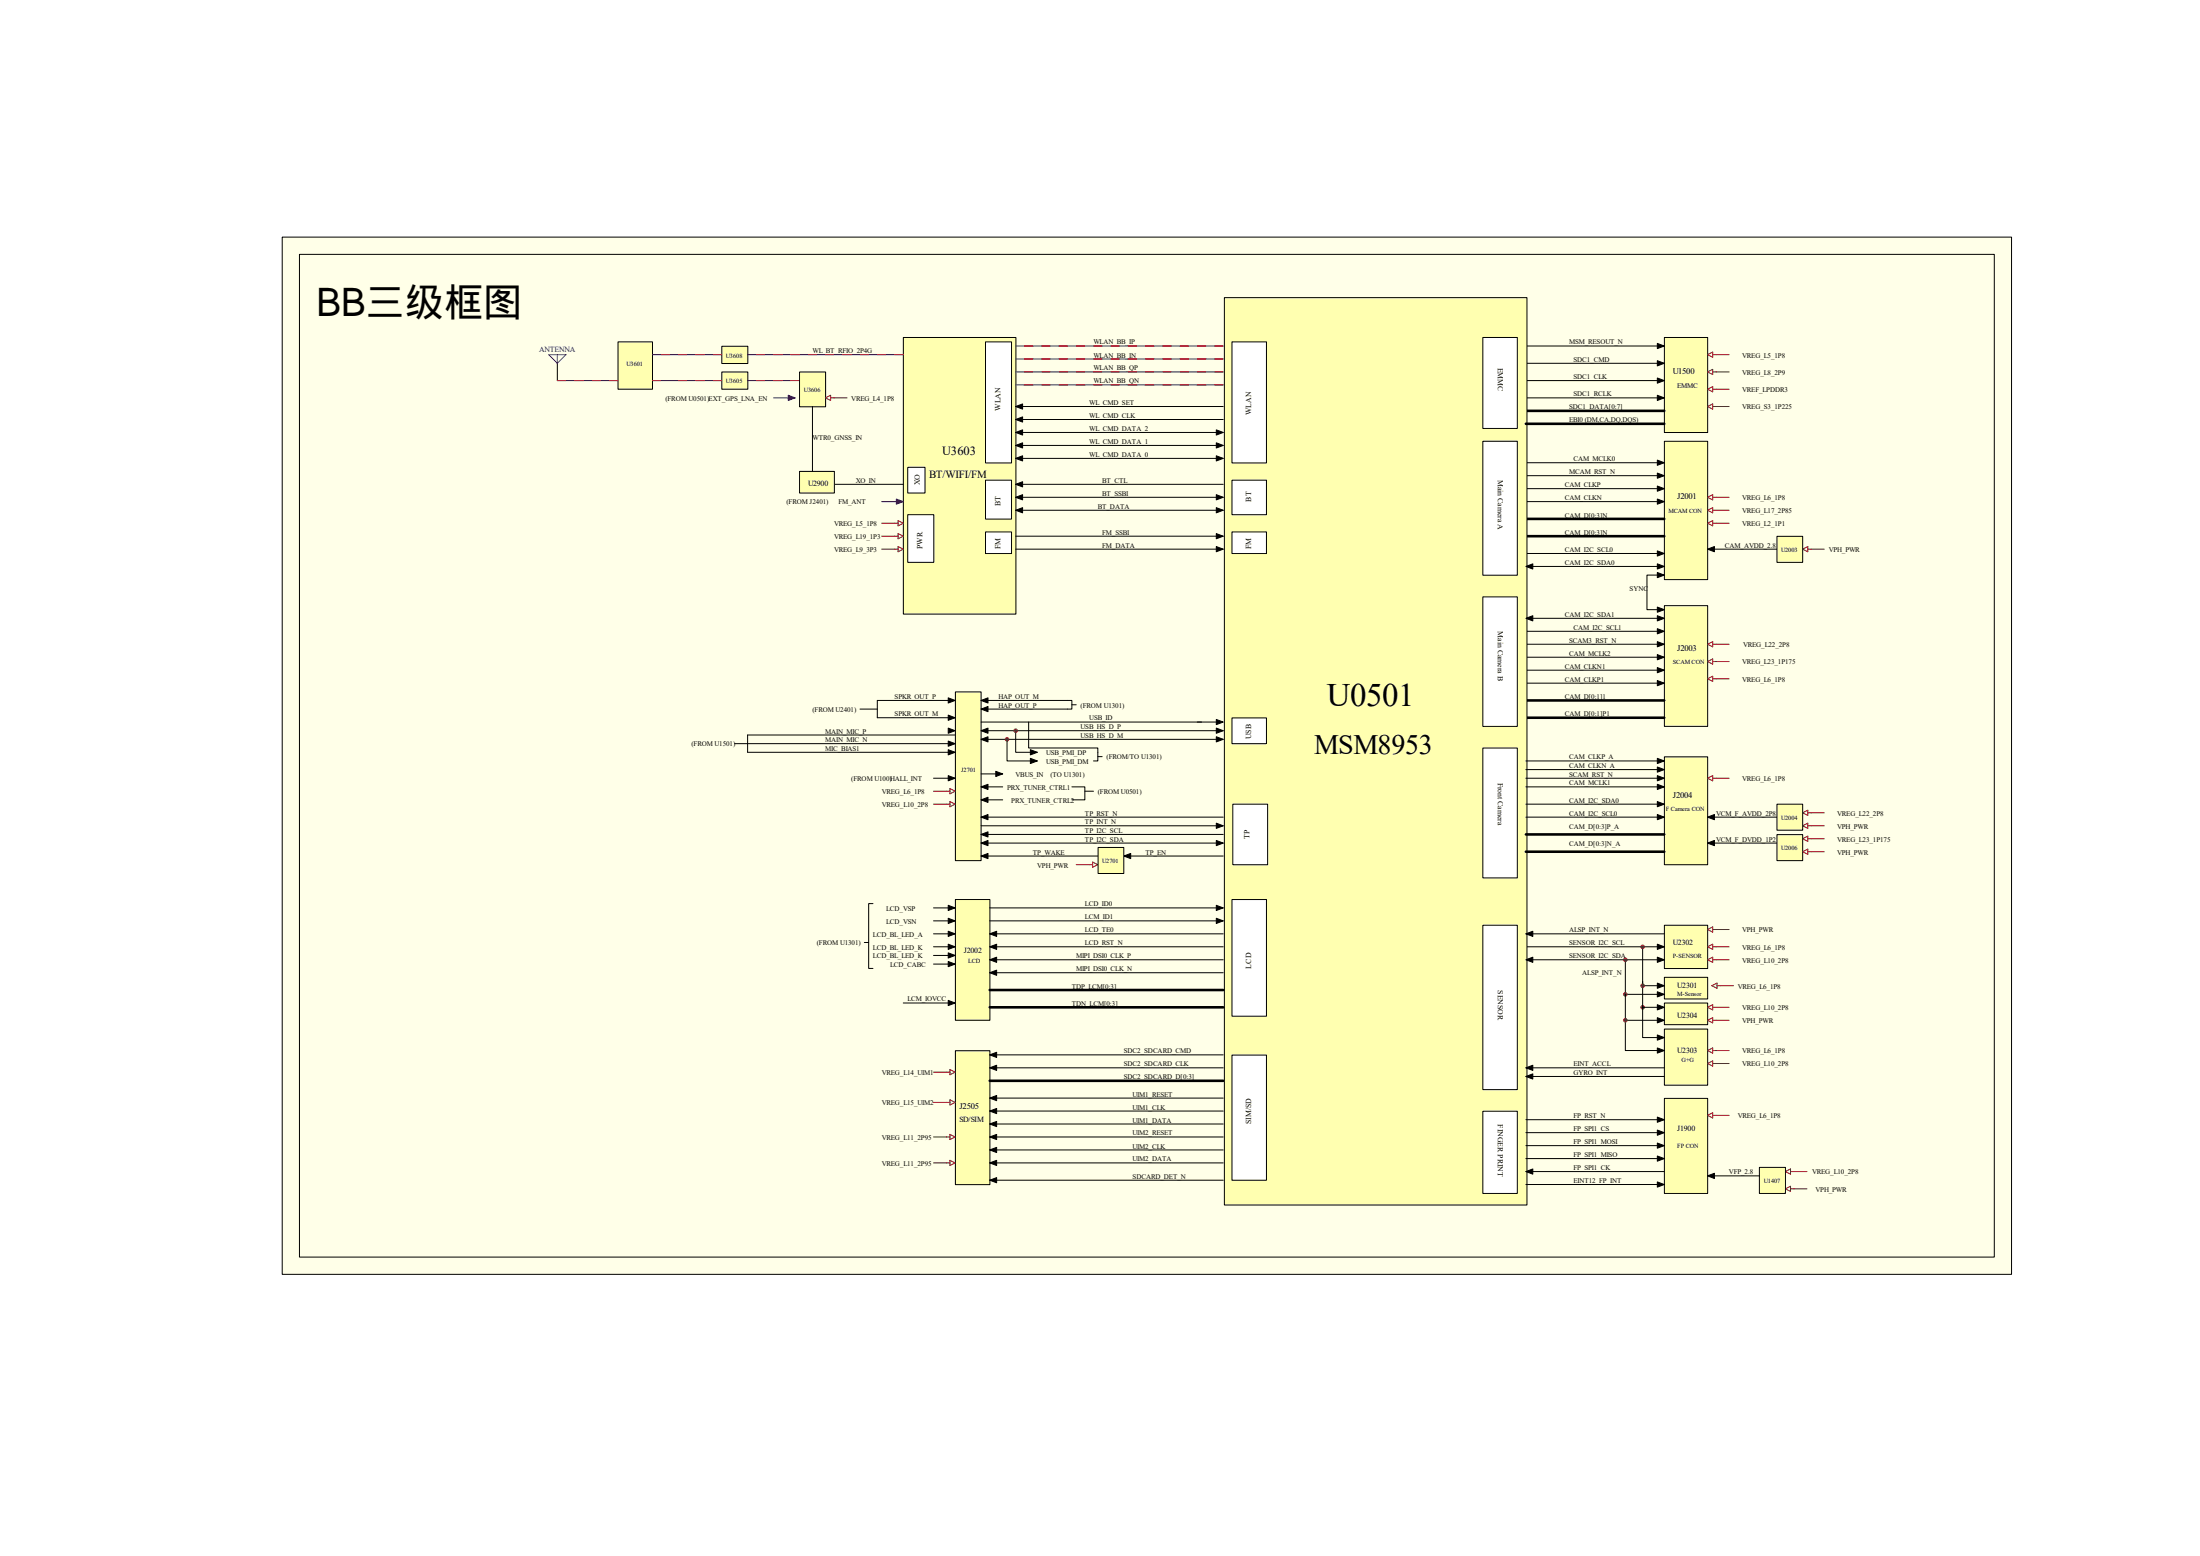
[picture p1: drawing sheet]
<svg xmlns="http://www.w3.org/2000/svg" width="297mm" height="210mm" viewBox="0 0 297 210" stroke-linecap="round" stroke-linejoin="round" font-family="sans-serif">
<path d="M38.1 32h233.5v140h-233.5z" fill="#ffffe8"/>
<path d="M38.1 32h233.5v140h-233.5zM40.4 34.3h228.8v135.4h-228.8zM75.2 49v2.4" fill="none" stroke="#000" stroke-width=".14"/>
<path d="M74.1 47.9h2.3l-1.2 1.1zM75.2 47.9v1.1" fill="none" stroke="#00f" stroke-width=".14"/>
<path d="M75.2 51.4h8.2M88.1 51.4h9.3" fill="none" stroke="#0000bf" stroke-width=".14"/>
<path d="M97.5 50.2h3.5v2.3h-3.5z" fill="#ffffb0"/>
<path d="M97.4 50.2h3.6v2.3h-3.6z" fill="none" stroke="#000" stroke-width=".14"/>
<path d="M100.9 51.4h5.9M119 67.7h2.9" fill="none" stroke="#0000bf" stroke-width=".14"/>
<path d="M122 45.6h15.2v37.3h-15.2z" fill="#ffffb0"/>
<path d="M122 45.6h15.2v37.3h-15.2zM137.1 54.9h28M137.1 56.6h28M137.1 58.4h28M137.1 60.1h28M137.1 61.9h28M137.1 65.4h28M137.1 67.1h28M137.1 68.9h28M137.1 72.4h28M137.1 74.1h28" fill="none" stroke="#000" stroke-width=".14"/>
<path d="M137.1 46.7h28M137.1 48.5h28M137.1 50.2h28M137.1 52h28" fill="none" stroke="#0000bf" stroke-width=".14"/>
<path d="M119 74.1h2.2M119 72.4h2.2M121.2 73.8l.7 .3-.7 .4zM121.2 72l.7 .4-.7 .3z" fill="none" stroke="#800000" stroke-width=".14"/>
<path d="M224.7 45.6h5.8v12.8h-5.8z" fill="#ffffb0"/>
<path d="M206 46.7h18.7M206 49h18.7M206 51.4h18.7M206 53.7h18.7M224.7 45.6h5.8v12.8h-5.8z" fill="none" stroke="#000" stroke-width=".14"/>
<path d="M206 55.5h18.7" fill="none" stroke="#000" stroke-width=".35"/>
<path d="M230.5 47.9l.7-.4v.7zM230.5 50.2l.7-.3v.7zM231.2 47.9h2.2M231.2 50.2h2.2" fill="none" stroke="#800000" stroke-width=".14"/>
<path d="M224.7 59.6h5.8v18.6h-5.8z" fill="#ffffb0"/>
<path d="M224.7 59.6h5.8v18.6h-5.8zM206 62.5h18.7M206 64.2h18.7M206 66h18.7M206 67.7h18.7M206 74.7h18.7M206 76.5h18.7" fill="none" stroke="#000" stroke-width=".14"/>
<path d="M206 70h18.7M206 72.4h18.7" fill="none" stroke="#000" stroke-width=".35"/>
<path d="M230.5 67.1l.7-.3v.7zM230.5 68.9l.7-.4v.7zM230.5 70.6l.7-.3v.7zM231.2 67.1h2.2M231.2 68.9h2.2M231.2 70.6h2.2" fill="none" stroke="#800000" stroke-width=".14"/>
<path d="M224.7 81.8h5.8v16.2h-5.8z" fill="#ffffb0"/>
<path d="M206 83.5h18.7M206 85.2h18.1M206 87h18.7M206 88.7h18.7M206 90.5h18.7M206 92.2h18.7M224.7 81.7h5.8v16.3h-5.8z" fill="none" stroke="#000" stroke-width=".14"/>
<path d="M206 94.5h18.7M206 96.9h18.7" fill="none" stroke="#000" stroke-width=".35"/>
<path d="M230.5 87l.7-.4v.7zM230.5 89.3l.7-.4v.7zM230.5 91.6l.7-.3v.7zM231.2 87h2.2M231.2 89.3h2.2M231.2 91.6h2.2" fill="none" stroke="#800000" stroke-width=".14"/>
<path d="M129 141.9h4.6v18h-4.6z" fill="#ffffb0"/>
<path d="M129 141.8h4.6v18.1h-4.6zM133.6 142.4h31.5M133.6 144.1h31.5M133.6 148.2h31.5M133.6 150h31.5M133.6 151.7h31.5M133.6 153.5h31.5M133.6 155.2h31.5M133.6 157h31.5" fill="none" stroke="#000" stroke-width=".14"/>
<path d="M133.6 145.9h31.5" fill="none" stroke="#000" stroke-width=".35"/>
<path d="M224.7 124.9h5.8v5.8h-5.8z" fill="#ffffb0"/>
<path d="M206 127.8h18.7M206 129.5h18.7M224.7 124.9h5.8v5.8h-5.8z" fill="none" stroke="#000" stroke-width=".14"/>
<path d="M224.7 132h5.8v2.8h-5.8z" fill="#ffffb0"/>
<path d="M219.4 129.5v4.7h5.3M221.8 127.8v5.2h2.9M224.7 131.9h5.8v2.9h-5.8z" fill="none" stroke="#000" stroke-width=".14"/>
<path d="M231.1 133l.7-.3v.7zM231.8 133h.5" fill="none" stroke="#800000" stroke-width=".14"/>
<g fill="#800000" stroke="#800000" stroke-width=".14">
<circle cx="221.8" cy="136" r=".23"/>
<circle cx="219.4" cy="129.5" r=".23"/>
<circle cx="221.8" cy="127.8" r=".23"/>
<circle cx="219.4" cy="134.2" r=".23"/>
</g>
<path d="M224.7 138.9h5.8v7.6h-5.8z" fill="#ffffb0"/>
<path d="M219.4 134.2v7.6h5.3M221.8 132.5v7.5h2.9M224.7 138.9h5.8v7.6h-5.8z" fill="none" stroke="#000" stroke-width=".14"/>
<path d="M232.3 133h1.7M230.5 141.8l.7-.4v.7zM230.5 143.5l.7-.3v.7zM231.2 141.8h2.2M231.2 143.5h2.2" fill="none" stroke="#800000" stroke-width=".14"/>
<path d="M165.3 40.2h40.8v122.4h-40.8z" fill="#ffffb0"/>
<path d="M165.3 40.2h40.8v122.4h-40.8z" fill="none" stroke="#000" stroke-width=".14"/>
<g fill="none" stroke="#f00" stroke-width=".14">
<path d="M75.2 51.4h1.2M77.6 51.4h1.1M79.9 51.4h1.2M91.6 51.4h1.2M93.9 51.4h1.2M96.3 51.4h1.1M102.1 51.4h1.2M104.4 51.4h1.2M106.8 51.4h1.1M109.1 51.4h1.2M138.3 46.7h1.2M138.3 48.5h1.2"/>
<path d="M138.3 50.2h1.2M138.3 52h1.2M140.6 46.7h1.2M140.6 48.5h1.2M140.6 50.2h1.2M140.6 52h1.2M143 46.7h1.1M143 48.5h1.1M143 50.2h1.1M143 52h1.1M145.3 46.7h1.2M145.3 48.5h1.2"/>
<path d="M145.3 50.2h1.2M145.3 52h1.2M147.6 46.7h1.2M147.6 48.5h1.2M147.6 50.2h1.2M147.6 52h1.2M150 46.7h1.1M150 48.5h1.1M150 50.2h1.1M150 52h1.1M152.3 46.7h1.2M152.3 48.5h1.2"/>
<path d="M152.3 50.2h1.2M152.3 52h1.2M154.6 46.7h1.2M154.6 48.5h1.2M154.6 50.2h1.2M154.6 52h1.2M157 46.7h1.1M157 48.5h1.1M157 50.2h1.1M157 52h1.1M159.3 46.7h1.2M159.3 48.5h1.2"/>
<path d="M159.3 50.2h1.2M159.3 52h1.2M161.6 46.7h1.2M161.6 48.5h1.2M161.6 50.2h1.2M161.6 52h1.2M164 46.7h1.1M164 48.5h1.1M164 50.2h1.1M164 52h1.1"/>
</g>
<g fill="#000" stroke="#000" stroke-width=".14">
<path d="M137.1 56.6l1-.3v.7zM137.1 58.4l1-.4v.7zM137.1 54.9l1-.4v.7zM164.2 58l.9 .4-.9 .3zM223.7 46.4l1 .3-1 .4zM223.7 48.7l1 .3-1 .4zM223.7 51l1 .4-1 .3zM223.7 53.4l1 .3-1 .4zM137.1 60.1l1-.3v.7zM137.1 61.9l1-.4v.7zM137.1 67.1l1-.3v.7zM137.1 68.9l1-.4v.7z"/>
<path d="M137.1 65.4l1-.4v.7zM164.2 59.8l.9 .3-.9 .4zM164.2 61.5l.9 .4-.9 .3zM164.2 66.8l.9 .3-.9 .4zM164.2 68.5l.9 .4-.9 .3zM164.2 72l.9 .4-.9 .3zM164.2 73.8l.9 .3-.9 .4zM206 76.5l.9-.4v.7zM223.7 62.1l1 .4-1 .3zM223.7 63.9l1 .3-1 .4zM223.7 65.6l1 .4-1 .3zM223.7 67.4l1 .3-1 .4z"/>
<path d="M223.7 74.4l1 .3-1 .4zM223.7 76.1l1 .4-1 .3zM206 83.5l.9-.4v.7zM223.7 83.1l1 .4-1 .3zM223.7 84.9l1 .3-1 .4zM223.7 86.6l1 .4-1 .3zM223.7 88.4l1 .3-1 .4zM223.7 90.1l1 .4-1 .3zM223.7 91.9l1 .3-1 .4zM206 129.5l.9-.3v.7zM223.7 127.4l1 .4-1 .3zM223.7 129.2l1 .3-1 .4z"/>
<path d="M223.7 132.7l1 .3-1 .4zM223.7 133.9l1 .3-1 .4zM133.6 150l1-.4v.7zM223.7 139.7l1 .3-1 .4zM223.7 141.4l1 .4-1 .3z"/>
</g>
<path d="M121 67.4l.9 .3-.9 .4z" fill="#0000bf" stroke="#0000bf" stroke-width=".14"/>
<path d="M166.4 46.2h4.6v16.3h-4.6z" fill="#fff"/>
<path d="M166.3 46.1h4.7v16.4h-4.7z" fill="none" stroke="#000" stroke-width=".14"/>
<path d="M166.4 64.9h4.6v4.6h-4.6z" fill="#fff"/>
<path d="M166.3 64.8h4.7v4.7h-4.7z" fill="none" stroke="#000" stroke-width=".14"/>
<path d="M166.4 71.8h4.6v2.9h-4.6z" fill="#fff"/>
<path d="M166.3 71.8h4.7v2.9h-4.7z" fill="none" stroke="#000" stroke-width=".14"/>
<path d="M133.1 46.2h3.5v16.3h-3.5z" fill="#fff"/>
<path d="M133 46.1h3.6v16.4h-3.6z" fill="none" stroke="#000" stroke-width=".14"/>
<path d="M133.1 64.9h3.5v5.2h-3.5z" fill="#fff"/>
<path d="M133 64.8h3.6v5.3h-3.6z" fill="none" stroke="#000" stroke-width=".14"/>
<path d="M133.1 71.8h3.5v2.9h-3.5z" fill="#fff"/>
<path d="M133 71.8h3.6v2.9h-3.6z" fill="none" stroke="#000" stroke-width=".14"/>
<path d="M122.6 69.5h3.5v6.4h-3.5z" fill="#fff"/>
<path d="M122.6 69.5h3.5v6.4h-3.5z" fill="none" stroke="#000" stroke-width=".14"/>
<path d="M200.2 45.6h4.6v12.2h-4.6z" fill="#fff"/>
<path d="M200.2 45.6h4.6v12.2h-4.6z" fill="none" stroke="#000" stroke-width=".14"/>
<path d="M200.2 59.6h4.6v18h-4.6z" fill="#fff"/>
<path d="M200.2 59.6h4.6v18h-4.6z" fill="none" stroke="#000" stroke-width=".14"/>
<path d="M200.2 80.6h4.6v17.4h-4.6z" fill="#fff"/>
<path d="M200.2 80.6h4.6v17.4h-4.6z" fill="none" stroke="#000" stroke-width=".14"/>
<path d="M200.2 124.9h4.6v22.2h-4.6z" fill="#fff"/>
<path d="M200.2 124.9h4.6v22.2h-4.6z" fill="none" stroke="#000" stroke-width=".14"/>
<path d="M83.5 46.2h4.6v6.3h-4.6z" fill="#ffffb0"/>
<path d="M83.4 46.1h4.7v6.4h-4.7z" fill="none" stroke="#000" stroke-width=".14"/>
<path d="M82.2 51.4h1.2M88.1 51.4h1.2" fill="none" stroke="#f00" stroke-width=".14"/>
<path d="M88.1 47.9h9.3" fill="none" stroke="#0000bf" stroke-width=".14"/>
<path d="M129 93.4h3.5v22.8h-3.5z" fill="#ffffb0"/>
<g fill="none" stroke="#000" stroke-width=".14">
<path d="M100.9 99.2h28M118.4 94.5h10.5M118.4 96.9h10.5M129 93.4h3.5v22.8h-3.5zM132.5 97.5h29.7M132.5 98.6h32.6M132.5 99.8h32.6M136 99.8v2.9h4M137.1 98.6v2.9h2.9M100.9 100.4h28M132.5 104.5h2.9M148.2 101.5v1.2h-.6"/>
<path d="M148.2 102.1h.6"/>
</g>
<g fill="#800000" stroke="#800000" stroke-width=".14">
<circle cx="137.1" cy="98.6" r=".23"/>
<circle cx="136" cy="99.8" r=".23"/>
</g>
<path d="M132.5 98.6l.9-.3v.7zM132.5 99.8l.9-.4v.7zM164.2 98.3l.9 .3-.9 .4zM164.2 99.4l.9 .4-.9 .3zM134.4 104.1l1 .4-1 .3zM139.1 101.2l.9 .3-.9 .4zM139.1 102.4l.9 .3-.9 .4z" fill="#000" stroke="#000" stroke-width=".14"/>
<path d="M166.4 96.9h4.6v3.5h-4.6z" fill="#fff"/>
<path d="M100.9 99.2v2.3M116.1 95.7h2.3M118.4 94.5v2.4M138.9 97.5v3.5h9.3v.5M161.6 97.5h3M166.3 96.9h4.7v3.5h-4.7zM99.2 100.4h1.7M132.5 106.2h2.9M132.5 108h2.9M144.7 106.2h1.8v1.8h-1.8M146.5 106.8h1.1" fill="none" stroke="#000" stroke-width=".14"/>
<path d="M128 98.3l.9 .3-.9 .4zM128 96.5l.9 .4-.9 .3zM128 94.2l.9 .3-.9 .4zM164.2 97.1l.9 .4-.9 .3zM128 100l.9 .4-.9 .3zM132.5 106.2l.9-.3v.7zM132.5 108l.9-.4v.7z" fill="#000" stroke="#000" stroke-width=".14"/>
<path d="M126 108.5h2.2M128.2 108.2l.7 .3-.7 .4z" fill="none" stroke="#800000" stroke-width=".14"/>
<path d="M129 121.5h4.6v16.2h-4.6z" fill="#ffffb0"/>
<path d="M126 122.5h2.9M126 124.3h2.9M126 126h2.9M126 127.8h2.9M126 129h2.9M129 121.4h4.6v16.3h-4.6zM133.6 122.5h31.5M133.6 124.3h31.5M133.6 126h31.5M133.6 127.8h31.5M133.6 129.5h31.5M133.6 131.3h31.5" fill="none" stroke="#000" stroke-width=".14"/>
<path d="M133.6 133.6h31.5M133.6 136h31.5" fill="none" stroke="#000" stroke-width=".35"/>
<path d="M126 144.7h2.2M128.2 144.4l.7 .3-.7 .4z" fill="none" stroke="#800000" stroke-width=".14"/>
<path d="M128 122.2l.9 .3-.9 .4zM128 123.9l.9 .4-.9 .3zM128 125.7l.9 .3-.9 .4zM128 127.4l.9 .4-.9 .3zM128 128.6l.9 .4-.9 .3zM133.6 129.5l1-.3v.7zM133.6 131.3l1-.4v.7zM133.6 126l1-.3v.7zM133.6 127.8l1-.4v.7zM164.2 122.2l.9 .3-.9 .4zM164.2 123.9l.9 .4-.9 .3z" fill="#000" stroke="#000" stroke-width=".14"/>
<path d="M166.4 121.5h4.6v15.7h-4.6z" fill="#fff"/>
<path d="M166.3 121.4h4.7v15.8h-4.7z" fill="none" stroke="#000" stroke-width=".14"/>
<path d="M224.7 148.3h5.8v12.8h-5.8z" fill="#ffffb0"/>
<path d="M206 151.1h18.7M206 152.9h18.7M206 154.6h18.7M206 156.4h18.7M206 158.1h18.7M224.7 148.3h5.8v12.8h-5.8z" fill="none" stroke="#000" stroke-width=".14"/>
<path d="M230.5 150.5l.7-.3v.7zM231.2 150.5h2.2" fill="none" stroke="#800000" stroke-width=".14"/>
<path d="M206 158.1l.9-.3v.7zM223.7 150.8l1 .3-1 .4zM223.7 152.5l1 .4-1 .3zM223.7 154.3l1 .3-1 .4zM223.7 156l1 .4-1 .3z" fill="#000" stroke="#000" stroke-width=".14"/>
<path d="M200.2 150h4.6v11.1h-4.6z" fill="#fff"/>
<path d="M112.6 65.4h9.3M200.2 150h4.6v11.1h-4.6z" fill="none" stroke="#000" stroke-width=".14"/>
<path d="M108 63.7h4.6v2.8h-4.6z" fill="#ffffb0"/>
<path d="M107.9 63.6h4.7v2.9h-4.7z" fill="none" stroke="#000" stroke-width=".14"/>
<path d="M122.6 63.1h2.3v3.4h-2.3z" fill="#fff"/>
<path d="M122.6 63.1h2.3v3.4h-2.3zM132.5 110.3h32.6M132.5 111.5h32.6M132.5 112.6h32.6M132.5 113.8h32.6M116.7 127.2h.6M117.9 122h-.6v8.7h.6" fill="none" stroke="#000" stroke-width=".14"/>
<path d="M230.5 52.5l.7-.3v.7zM231.2 52.5h2.2M119 70.6h2.2M121.2 70.3l.7 .3-.7 .4z" fill="none" stroke="#800000" stroke-width=".14"/>
<path d="M206 57.2h18.7" fill="none" stroke="#000" stroke-width=".35"/>
<path d="M132.5 110.3l.9-.4v.7zM132.5 113.8l.9-.4v.7zM132.5 112.6l.9-.3v.7zM164.2 111.1l.9 .4-.9 .3zM164.2 113.4l.9 .4-.9 .3z" fill="#000" stroke="#000" stroke-width=".14"/>
<path d="M166.5 108.6h4.6v8.1h-4.6z" fill="#fff"/>
<g fill="none" stroke="#000" stroke-width=".14">
<path d="M132.5 94.5h12.2v1.2h-12.2M144.7 95.1h.6M100.9 101.5h28M126 105h2.9M132.5 115.5h15.7M151.7 115.5h13.4M166.4 108.5h4.7v8.2h-4.7zM206 106.2h18.7M206 103.9h18.7M206 110.3h18.7M206 108.5h18.7M126 130.1h2.9"/>
<path d="M219.4 137.7h4.7M206 145.3h18.7M206 159.9h18.7M206 144.1h18.7M231.1 158.7h6.4"/>
</g>
<g fill="#000" stroke="#000" stroke-width=".14">
<path d="M223.7 77.3l1 .3-1 .4zM132.5 94.5l.9-.3v.7zM132.5 95.7l.9-.3v.7zM223.7 81.9l1 .4-1 .3zM128 101.2l.9 .3-.9 .4zM128 104.7l.9 .3-.9 .4zM151.7 115.5l.9-.3v.7zM223.7 102.4l1 .3-1 .4zM223.7 105.9l1 .3-1 .4zM223.7 104.7l1 .3-1 .4zM223.7 108.2l1 .3-1 .4zM128 129.8l.9 .3-.9 .4z"/>
<path d="M206 145.3l.9-.4v.7zM206 144.1l.9-.3v.7zM223.7 159.5l1 .4-1 .3z"/>
</g>
<path d="M89.3 47.9h1.1" fill="none" stroke="#f00" stroke-width=".14"/>
<path d="M230.5 54.9l.7-.4v.7zM231.2 54.9h2.2M126 106.8h2.2M128.2 106.4l.7 .4-.7 .3zM230.5 127.8l.7-.4v.7zM230.5 129.5l.7-.3v.7zM231.2 127.8h2.2M231.2 129.5h2.2M241 158.1l.7-.3v.7zM241.7 158.1h2.2" fill="none" stroke="#800000" stroke-width=".14"/>
<path d="M224.7 102.2h5.8v14.5h-5.8z" fill="#ffffb0"/>
<path d="M224.7 102.2h5.8v14.5h-5.8zM206 126h18.7M221.8 136h2.3" fill="none" stroke="#000" stroke-width=".14"/>
<path d="M223.7 103.5l1 .4-1 .3zM223.7 109.9l1 .4-1 .3zM230.5 113.8l1-.4v.7zM206 126l.9-.3v.7zM230.5 158.7l1-.3v.7z" fill="#000" stroke="#000" stroke-width=".14"/>
<path d="M241 160.5l.7-.4v.7zM241.7 160.5h2.2" fill="none" stroke="#800000" stroke-width=".14"/>
<path d="M97.5 46.8h3.5v2.3h-3.5z" fill="#ffffb0"/>
<path d="M97.4 46.7h3.6v2.4h-3.6z" fill="none" stroke="#000" stroke-width=".14"/>
<path d="M100.9 47.9h21" fill="none" stroke="#0000bf" stroke-width=".14"/>
<path d="M91.6 47.9h1.2M93.9 47.9h1.2M96.3 47.9h1.1M102.1 47.9h1.2M104.4 47.9h1.2M106.8 47.9h1.1M109.1 47.9h1.2M111.4 47.9h1.2M113.8 47.9h1.1M116.1 47.9h1.2M118.4 47.9h1.2M120.8 47.9h1.1" fill="none" stroke="#f00" stroke-width=".14"/>
<path d="M108 50.2h3.5v4.7h-3.5z" fill="#ffffb0"/>
<path d="M107.9 50.2h3.6v4.7h-3.6zM109.7 54.9v8.7" fill="none" stroke="#000" stroke-width=".14"/>
<path d="M104.4 53.7h2.9" fill="none" stroke="#0000bf" stroke-width=".14"/>
<path d="M106.4 53.4l.9 .3-.9 .4z" fill="#0000bf" stroke="#0000bf" stroke-width=".14"/>
<path d="M111.4 53.7l.7-.3v.7zM112.1 53.7h2.3M147 116.7h.5M147.5 116.4l.7 .3-.7 .4z" fill="none" stroke="#800000" stroke-width=".14"/>
<path d="M148.3 114.4h3.4v3.5h-3.4z" fill="#ffffb0"/>
<path d="M148.2 114.4h3.5v3.5h-3.5zM121.9 135.4h6.5" fill="none" stroke="#000" stroke-width=".14"/>
<path d="M145.3 116.7h1.7" fill="none" stroke="#800000" stroke-width=".14"/>
<path d="M132.5 115.5l.9-.3v.7zM128 135l.9 .4-.9 .3z" fill="#000" stroke="#000" stroke-width=".14"/>
<path d="M237.6 157.6h3.4v3.5h-3.4z" fill="#ffffb0"/>
<path d="M237.5 157.6h3.5v3.5h-3.5z" fill="none" stroke="#000" stroke-width=".14"/>
<path d="M230.5 125.5l.7-.4v.7zM231.2 125.5h2.2" fill="none" stroke="#800000" stroke-width=".14"/>
<path d="M224.7 135.4h5.8v2.9h-5.8z" fill="#ffffb0"/>
<path d="M231.1 74.1h8.8M224.7 135.4h5.8v2.9h-5.8z" fill="none" stroke="#000" stroke-width=".14"/>
<path d="M243.4 74.1l.7-.3v.7zM244.1 74.1h2.2M230.5 136l.7-.4v.7zM230.5 137.7l.7-.3v.7zM231.2 136h2.2M231.2 137.7h2.2" fill="none" stroke="#800000" stroke-width=".14"/>
<path d="M230.5 74.1l1-.3v.7zM223.7 135.6l1 .4-1 .3zM223.7 137.4l1 .3-1 .4z" fill="#000" stroke="#000" stroke-width=".14"/>
<g fill="#800000" stroke="#800000" stroke-width=".14">
<circle cx="221.8" cy="133" r=".23"/>
<circle cx="219.4" cy="137.7" r=".23"/>
</g>
<path d="M239.9 72.4h3.5v3.5h-3.5z" fill="#ffffb0"/>
<path d="M239.9 72.4h3.5v3.5h-3.5z" fill="none" stroke="#000" stroke-width=".14"/>
<path d="M200.2 101h4.6v17.5h-4.6z" fill="#fff"/>
<path d="M224.7 77.6h-2.4v4.7h2.4M200.2 101h4.6v17.5h-4.6zM206 105h18.7M206 102.7h18.7M231.1 113.8h8.8" fill="none" stroke="#000" stroke-width=".14"/>
<path d="M206 112.6h18.7M206 115h18.7" fill="none" stroke="#000" stroke-width=".35"/>
<path d="M243.4 109.7l.7-.3v.7zM243.4 111.5l.7-.4v.7zM243.4 113.2l.7-.3v.7zM244.1 109.7h2.2M244.1 111.5h2.2M244.1 113.2h2.2" fill="none" stroke="#800000" stroke-width=".14"/>
<path d="M239.9 112.7h3.5v3.5h-3.5z" fill="#ffffb0"/>
<path d="M231.1 110.3h8.8M239.9 112.6h3.5v3.6h-3.5z" fill="none" stroke="#000" stroke-width=".14"/>
<path d="M230.5 105l.7-.3v.7zM231.2 105h2.2M243.4 115l.7-.4v.7zM244.1 115h2.2" fill="none" stroke="#800000" stroke-width=".14"/>
<path d="M230.5 110.3l1-.4v.7z" fill="#000" stroke="#000" stroke-width=".14"/>
<path d="M239.9 108.6h3.5v3.5h-3.5z" fill="#ffffb0"/>
<path d="M239.9 108.5h3.5v3.6h-3.5z" fill="none" stroke="#000" stroke-width=".14"/>
<path d="M166.4 142.5h4.6v16.8h-4.6z" fill="#fff"/>
<path d="M133.6 159.3h31.5M166.3 142.4h4.7v16.9h-4.7z" fill="none" stroke="#000" stroke-width=".14"/>
<path d="M126 148.8h2.2M126 153.5h2.2M126 157h2.2M128.2 148.4l.7 .4-.7 .3zM128.2 153.1l.7 .4-.7 .3zM128.2 156.6l.7 .4-.7 .3z" fill="none" stroke="#800000" stroke-width=".14"/>
<path d="M133.6 151.7l1-.3v.7zM133.6 155.2l1-.3v.7zM133.6 144.1l1-.3v.7zM133.6 148.2l1-.3v.7zM133.6 153.5l1-.4v.7zM133.6 157l1-.4v.7zM133.6 159.3l1-.4v.7zM133.6 142.4l1-.4v.7z" fill="#000" stroke="#000" stroke-width=".14"/>
<text font-size="5.3" x="42.7" y="42.7">BB三级框图</text>
<text font-size="4.4" x="179.2" y="95.2">U0501</text>
<text font-size="3.8" x="177.4" y="101.8">MSM8953</text>
<text font-size="1.7" x="127.2" y="61.4">U3603</text>
<text font-size="1.5" x="125.4" y="64.5">BT/WIFI/FM</text>
<g font-size="1.2">
<text x="225.8" y="50.5">U1500</text>
<text x="226.4" y="67.4">J2001</text>
<text x="226.4" y="87.8">J2003</text>
<text x="225.8" y="107.7">J2004</text>
<text x="129.5" y="149.6">J2505</text>
</g>
<text font-size="1.1" fill="#000080" x="72.8" y="47.5">ANTENNA</text>
<g font-size="1.1">
<text x="202.2" y="49.6" transform="rotate(90 202.2 49.6)">EMMC</text>
<text x="135.1" y="55.5" transform="rotate(-90 135.1 55.5)">WLAN</text>
<text x="168.9" y="56.1" transform="rotate(-90 168.9 56.1)">WLAN</text>
<text x="109.1" y="65.7">U2900</text>
<text x="124.2" y="65.5" transform="rotate(-90 124.2 65.5)">XO</text>
<text x="202.2" y="64.8" transform="rotate(90 202.2 64.8)">Main Camera A</text>
<text x="135.1" y="68.3" transform="rotate(-90 135.1 68.3)">BT</text>
<text x="168.9" y="67.7" transform="rotate(-90 168.9 67.7)">BT</text>
<text x="124.5" y="74.1" transform="rotate(-90 124.5 74.1)">PWR</text>
<text x="135.1" y="74.1" transform="rotate(-90 135.1 74.1)">FM</text>
<text x="168.9" y="74.1" transform="rotate(-90 168.9 74.1)">FM</text>
<text x="202.2" y="85.2" transform="rotate(90 202.2 85.2)">Main Camera B</text>
<text x="168.9" y="99.8" transform="rotate(-90 168.9 99.8)">USB</text>
<text x="202.2" y="105.6" transform="rotate(90 202.2 105.6)">Front Camera</text>
<text x="168.7" y="113.2" transform="rotate(-90 168.7 113.2)">TP</text>
<text x="130.1" y="128.7">J2002</text>
<text x="168.9" y="130.7" transform="rotate(-90 168.9 130.7)">LCD</text>
<text x="225.8" y="127.5">U2302</text>
<text x="202.2" y="133.6" transform="rotate(90 202.2 133.6)">SENSOR</text>
<text x="226.4" y="133.3">U2301</text>
<text x="226.4" y="137.4">U2304</text>
<text x="226.4" y="142.1">U2303</text>
<text x="129.5" y="151.4">SD/SIM</text>
<text x="168.9" y="151.7" transform="rotate(-90 168.9 151.7)">SIM/SD</text>
<text x="202.2" y="151.7" transform="rotate(90 202.2 151.7)">FINGER PRINT</text>
<text x="226.4" y="152.6">J1900</text>
</g>
<g font-size=".9">
<text x="109.7" y="47.7">WL_BT_RFIO_2P4G</text>
<text x="147.6" y="46.5">WLAN_BB_IP</text>
<text x="211.8" y="46.5">MSM_RESOUT_N</text>
<text x="147.6" y="48.3">WLAN_BB_IN</text>
<text x="147.6" y="50">WLAN_BB_QP</text>
<text x="147.6" y="51.7">WLAN_BB_QN</text>
<text x="212.4" y="48.9">SDC1_CMD</text>
<text x="212.4" y="51.2">SDC1_CLK</text>
<text x="212.4" y="53.5">SDC1_RCLK</text>
<text x="226.4" y="52.3">EMMC</text>
<text x="235.2" y="48.3">VREG_L5_1P8</text>
<text x="235.2" y="50.6">VREG_L8_2P9</text>
<text x="235.2" y="52.9">VREF_LPDDR3</text>
<text x="89.8" y="54.1">(FROM U0501)EXT_GPS_LNA_EN</text>
<text x="109.7" y="59.4">WTR0_GNSS_IN</text>
<text x="114.9" y="54.1">VREG_L4_1P8</text>
<text x="147.1" y="54.7">WL_CMD_SET</text>
<text x="147.1" y="56.4">WL_CMD_CLK</text>
<text x="147.1" y="58.2">WL_CMD_DATA_2</text>
<text x="147.1" y="59.9">WL_CMD_DATA_1</text>
<text x="211.8" y="55.2">SDC1_DATA[0:7]</text>
<text x="211.8" y="57">EBI0 (DM,CA,DQ,DQS)</text>
<text x="235.2" y="55.2">VREG_S3_1P225</text>
<text x="115.5" y="65.2">XO_IN</text>
<text x="147.1" y="61.7">WL_CMD_DATA_0</text>
<text x="148.8" y="65.2">BT_CTL</text>
<text x="211.2" y="65.7">CAM_CLKP</text>
<text x="211.8" y="64">MCAM_RST_N</text>
<text x="212.4" y="62.3">CAM_MCLK0</text>
<text x="106.2" y="68.1">(FROM J2401)</text>
<text x="112.6" y="71">VREG_L5_1P8</text>
<text x="113.2" y="68.1">FM_ANT</text>
<text x="148.2" y="68.7">BT_DATA</text>
<text x="148.8" y="66.9">BT_SSBI</text>
<text x="211.2" y="67.5">CAM_CLKN</text>
<text x="211.2" y="69.8">CAM_D[0:3]N</text>
<text x="235.2" y="67.5">VREG_L6_1P8</text>
<text x="235.2" y="69.3">VREG_L17_2P85</text>
<text x="235.2" y="71">VREG_L2_1P1</text>
<text x="112.6" y="72.8">VREG_L19_1P3</text>
<text x="112.6" y="74.5">VREG_L9_3P3</text>
<text x="148.8" y="72.2">FM_SSBI</text>
<text x="148.8" y="73.9">FM_DATA</text>
<text x="211.2" y="72.2">CAM_D[0:3]N</text>
<text x="211.2" y="74.5">CAM_I2C_SCL0</text>
<text x="211.2" y="76.2">CAM_I2C_SDA0</text>
<text x="232.9" y="73.9">CAM_AVDD_2.8</text>
<text x="246.9" y="74.5">VPH_PWR</text>
<text x="211.2" y="83.3">CAM_I2C_SDA1</text>
<text x="220" y="79.8">SYNC</text>
<text x="211.8" y="86.7">SCAM3_RST_N</text>
<text x="211.8" y="88.5">CAM_MCLK2</text>
<text x="212.4" y="85">CAM_I2C_SCL1</text>
<text x="235.2" y="89.7">VREG_L23_1P175</text>
<text x="235.3" y="87.3">VREG_L22_2P8</text>
<text x="120.8" y="94.3">SPKR_OUT_P</text>
<text x="134.8" y="94.3">HAP_OUT_M</text>
<text x="134.8" y="95.5">HAP_OUT_P</text>
<text x="145.9" y="95.5">(FROM U1301)</text>
<text x="211.2" y="90.3">CAM_CLKN1</text>
<text x="211.2" y="92">CAM_CLKP1</text>
<text x="211.2" y="94.3">CAM_D[0:1]1</text>
<text x="235.2" y="92">VREG_L6_1P8</text>
<text x="93.3" y="100.8">(FROM U1501)</text>
<text x="109.7" y="96.1">(FROM U2401)</text>
<text x="111.4" y="99">MAIN_MIC_P</text>
<text x="111.4" y="100.2">MAIN_MIC_N</text>
<text x="111.4" y="101.3">MIC_BIAS1</text>
<text x="120.8" y="96.7">SPKR_OUT_M</text>
<text x="141.2" y="101.9">USB_PMI_DP</text>
<text x="145.9" y="98.4">USB_HS_D_P</text>
<text x="145.9" y="99.6">USB_HS_D_M</text>
<text x="147.1" y="97.2">USB_ID</text>
<text x="211.2" y="96.7">CAM_D[0:1]P1</text>
<text x="114.9" y="105.4">(FROM U100)HALL_INT</text>
<text x="119" y="107.2">VREG_L6_1P8</text>
<text x="136" y="106.6">PRX_TUNER_CTRL1</text>
<text x="137.1" y="104.8">VBUS_IN</text>
<text x="141.2" y="103.1">USB_PMI_DM</text>
<text x="141.8" y="104.8">(TO U1301)</text>
<text x="148.2" y="107.2">(FROM U0501)</text>
<text x="149.4" y="102.5">(FROM/TO U1301)</text>
<text x="211.8" y="103.7">CAM_CLKN_A</text>
<text x="211.8" y="106">CAM_MCLK1</text>
<text x="211.8" y="102.5">CAM_CLKP_A</text>
<text x="211.8" y="104.8">SCAM_RST_N</text>
<text x="235.2" y="105.4">VREG_L6_1P8</text>
<text x="119" y="108.9">VREG_L10_2P8</text>
<text x="136.5" y="108.3">PRX_TUNER_CTRL2</text>
<text x="146.5" y="110.1">TP_RST_N</text>
<text x="146.5" y="111.3">TP_INT_N</text>
<text x="146.5" y="112.4">TP_I2C_SCL</text>
<text x="146.5" y="113.6">TP_I2C_SDA</text>
<text x="211.8" y="108.3">CAM_I2C_SDA0</text>
<text x="211.8" y="110.1">CAM_I2C_SCL0</text>
<text x="211.8" y="111.8">CAM_D[0:3]P_A</text>
<text x="231.7" y="113.6">VCM_F_DVDD_1P2</text>
<text x="231.7" y="110.1">VCM_F_AVDD_2P8</text>
<text x="248" y="110.1">VREG_L22_2P8</text>
<text x="248" y="113.6">VREG_L23_1P175</text>
<text x="248" y="111.8">VPH_PWR</text>
<text x="139.4" y="115.4">TP_WAKE</text>
<text x="140" y="117.1">VPH_PWR</text>
<text x="154.6" y="115.4">TP_EN</text>
<text x="211.8" y="114.2">CAM_D[0:3]N_A</text>
<text x="248" y="115.4">VPH_PWR</text>
<text x="119.6" y="122.9">LCD_VSP</text>
<text x="119.6" y="124.7">LCD_VSN</text>
<text x="146.5" y="122.3">LCD_ID0</text>
<text x="146.5" y="124.1">LCM_ID1</text>
<text x="146.5" y="125.9">LCD_TE0</text>
<text x="211.8" y="125.9">ALSP_INT_N</text>
<text x="235.2" y="125.9">VPH_PWR</text>
<text x="110.3" y="127.6">(FROM U1301)</text>
<text x="117.9" y="126.4">LCD_BL_LED_A</text>
<text x="117.9" y="128.2">LCD_BL_LED_K</text>
<text x="117.9" y="129.3">LCD_BL_LED_K</text>
<text x="120.2" y="130.5">LCD_CABC</text>
<text x="145.3" y="129.3">MIPI_DSI0_CLK_P</text>
<text x="145.3" y="131.1">MIPI_DSI0_CLK_N</text>
<text x="146.5" y="127.6">LCD_RST_N</text>
<text x="211.8" y="127.6">SENSOR_I2C_SCL</text>
<text x="211.8" y="129.3">SENSOR_I2C_SDA</text>
<text x="213.6" y="131.7">ALSP_INT_N</text>
<text x="235.2" y="128.2">VREG_L6_1P8</text>
<text x="235.2" y="129.9">VREG_L10_2P8</text>
<text x="122.5" y="135.2">LCM_IOVCC</text>
<text x="144.7" y="133.4">TDP_LCM[0:3]</text>
<text x="144.7" y="135.8">TDN_LCM[0:3]</text>
<text x="234.6" y="133.4">VREG_L6_1P8</text>
<text x="235.2" y="136.4">VREG_L10_2P8</text>
<text x="151.7" y="142.2">SDC2_SDCARD_CMD</text>
<text x="151.7" y="143.9">SDC2_SDCARD_CLK</text>
<text x="212.4" y="143.9">EINT_ACCL</text>
<text x="235.2" y="142.2">VREG_L6_1P8</text>
<text x="235.2" y="143.9">VREG_L10_2P8</text>
<text x="235.2" y="138.1">VPH_PWR</text>
<text x="119" y="145.1">VREG_L14_UIM1</text>
<text x="119" y="149.2">VREG_L15_UIM2</text>
<text x="151.7" y="145.7">SDC2_SDCARD_D[0:3]</text>
<text x="152.9" y="148">UIM1_RESET</text>
<text x="152.9" y="149.8">UIM1_CLK</text>
<text x="212.4" y="145.1">GYRO_INT</text>
<text x="119" y="153.8">VREG_L11_2P95</text>
<text x="152.9" y="151.5">UIM1_DATA</text>
<text x="152.9" y="153.2">UIM2_RESET</text>
<text x="152.9" y="155">UIM2_CLK</text>
<text x="212.4" y="150.9">FP_RST_N</text>
<text x="212.4" y="152.7">FP_SPI1_CS</text>
<text x="212.4" y="154.4">FP_SPI1_MOSI</text>
<text x="234.6" y="150.9">VREG_L6_1P8</text>
<text x="119" y="157.4">VREG_L11_2P95</text>
<text x="152.9" y="159.1">SDCARD_DET_N</text>
<text x="152.9" y="156.8">UIM2_DATA</text>
<text x="212.4" y="156.2">FP_SPI1_MISO</text>
<text x="212.4" y="157.9">FP_SPI1_CK</text>
<text x="212.4" y="159.7">EINT12_FP_INT</text>
<text x="233.4" y="158.5">VFP_2.8</text>
<text x="244.6" y="158.5">VREG_L10_2P8</text>
<text x="245.1" y="160.8">VPH_PWR</text>
</g>
<g font-size=".8">
<text x="84.6" y="49.4">U3601</text>
<text x="98" y="51.7">U3605</text>
<text x="98" y="48.3">U3608</text>
<text x="108.5" y="52.9">U3606</text>
<text x="225.3" y="69.3">MCAM CON</text>
<text x="240.4" y="74.5">U2003</text>
<text x="225.8" y="89.7">SCAM CON</text>
<text x="129.7" y="104.2">J2701</text>
<text x="224.9" y="109.5">F Camera CON</text>
<text x="240.4" y="110.7">U2004</text>
<text x="148.8" y="116.5">U2701</text>
<text x="240.4" y="114.8">U2006</text>
<text x="130.7" y="129.9">LCD</text>
<text x="225.8" y="129.3">P-SENSOR</text>
<text x="226.4" y="134.5">M-Sensor</text>
<text x="227" y="143.3">G+G</text>
<text x="226.4" y="155">FP CON</text>
<text x="238.1" y="159.7">U1407</text>
</g>
</svg>
